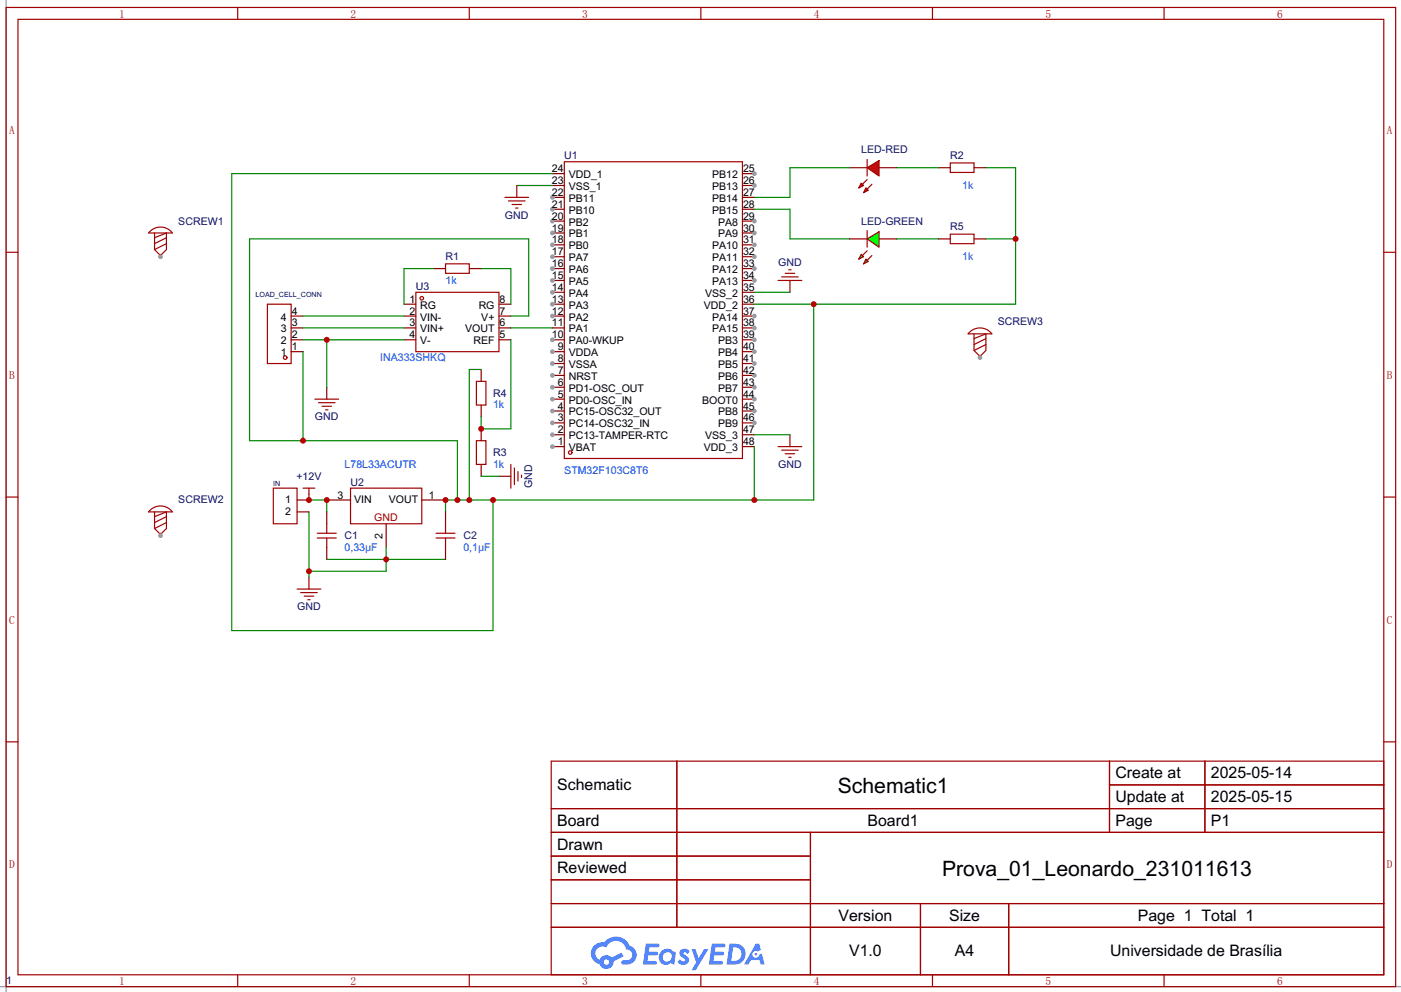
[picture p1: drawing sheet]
<svg xmlns="http://www.w3.org/2000/svg" width="300mm" height="212mm" viewBox="0 0 300 212" stroke-linecap="round" stroke-linejoin="round" font-family="sans-serif">
<path d="M1.3 0v212.3M0 211.1h299.6" fill="none" stroke="#999" stroke-width=".25"/>
<g fill="none" stroke="#a10000" stroke-width=".25">
<path d="M1.3 1.6h297.2v209.5h-297.2zM3.8 4.1h292.1v204.5h-292.1zM50.8 1.6v2.5M100.4 1.6v2.5M149.9 1.6v2.5M199.4 1.6v2.5M249 1.6v2.5M1.3 54h2.5M295.9 54h2.6M1.3 106.4h2.5M295.9 106.4h2.6M1.3 158.8h2.5"/>
<path d="M295.9 158.8h2.6M117.9 162.9h178v45.7h-178zM117.9 173h178M117.9 178.1h178M144.7 162.9v35.5M173.3 178.1v30.5M237.3 162.9v15.2M237.3 168h58.6M257.7 162.9v15.2M117.9 183.2h55.4M117.9 193.4h178M117.9 188.3h55.4"/>
<path d="M117.9 198.4h178M196.9 193.4v15.2M215.7 193.4v15.2M50.8 208.6v2.5M100.4 208.6v2.5M149.9 208.6v2.5M199.4 208.6v2.5M249 208.6v2.5"/>
</g>
<g fill="#5487ff">
<path d="M145.6 203.3a1.3 1.3 0 0 1 1.9 .3l-.4 .6a.54 .54 0 0 0-1-.2l.2 .2a1.34 1.34 0 0 1 .9 1.8 1.47 1.47 0 0 1-2.3-.1l.5-.6 .8 .4a.31 .31 0 0 0 .3-.2 .31 .31 0 0 0-.3-.4 1.12 1.12 0 0 1-.6-1.8z"/>
<path d="M147.9 203.1h.8l.7 2 1.2-2h.9l-2.7 4.5h-.9l1-1.6z"/>
<path d="M138.1 201.9h1.7a1.31 1.31 0 0 1 1.2 .2 .4 .4 0 0 1-.3 .6h-1.8l-.1 1h1.6a.4 .4 0 0 1 .3 .4 .4 .4 0 0 1-.4 .4h-1.6l-.2 1.1h1.4a.46 .46 0 0 1 .5 .1 .46 .46 0 0 1 .1 .5l-.4 .2h-2.6z"/>
<path d="M152.2 201.9h1.7a1.32 1.32 0 0 1 1.2 .2 .39 .39 0 0 1-.3 .6h-1.8l-.1 1h1.6a.4 .4 0 0 1 .4 .4 .4 .4 0 0 1-.5 .4l-1.6-.1-.2 1.2h1.4a.46 .46 0 0 1 .5 .1 .46 .46 0 0 1 .1 .5l-.4 .2h-2.6z"/>
<path d="M161.6 201.9h.8l.3 1.4-.6 .3a.75 .75 0 0 0-1.1 .3 .75 .75 0 0 0 .5 1.1 .75 .75 0 0 0 .9-.7l.5-.3 .6 2.4h-.8l-.3-.9h-1.8l-.5 .9h-1z"/>
<path d="M156 201.9l-.6 4.5h1.4a2.27 2.27 0 0 0 2.7-2.3 2.27 2.27 0 0 0-2.7-2.2zM156.8 202.7a1.5 1.5 0 0 1 1.8 1.6 1.5 1.5 0 0 1-1.9 1.3h-.3z"/>
<path d="M141.4 203.6a1.6 1.6 0 0 0-.3 2.3 1.6 1.6 0 0 0 2.3 .2l.8 .3 .3-2.5-.1-.2-.5-.1a1.58 1.58 0 0 0-2.5 0zM142 204.1a.98 .98 0 0 1 1.7 .4 .98 .98 0 0 1-1.1 1.3 .94 .94 0 0 1-.9-.7 .94 .94 0 0 1 .3-1z"/>
<path d="M127.1 202.3a2.37 2.37 0 0 0 1.1 4.1 1.54 1.54 0 0 0 1.8 .9 1.54 1.54 0 0 0 1.2-1.6l2.2-1-.5-.8-2.1 1a1.57 1.57 0 0 0-2.6 .5 1.5 1.5 0 0 1-.7-2.1 1.5 1.5 0 0 1 2.2-.5 2.23 2.23 0 0 1 2.3-1.4 2.23 2.23 0 0 1 1.9 1.8 1.16 1.16 0 0 1 1.3 1.1 1.16 1.16 0 0 1-1.1 1.2h-.7a.47 .47 0 0 0-.5 .4 .47 .47 0 0 0 .4 .5 2.17 2.17 0 0 0 2.5-.9 2.17 2.17 0 0 0-.4-2.7l-.7-.4a3.2 3.2 0 0 0-5.5-.7l-1.1 .1zM129.1 205.9a.6 .6 0 0 1 1.2 0 .6 .6 0 0 1-1.2 0z"/>
<circle cx="161.7" cy="204.2" r=".28"/>
</g>
<path d="M32.2 49.4a3.2 3.2 0 0 1 4.7 .5h-5.1zM33.1 49.9v3.5l1.2 1.3 1.3-1.3v-3.5l-2.5 1M35.6 50.9l-2.5 1.2M35.6 52.1l-2.5 1.3" fill="none" stroke="#a10000" stroke-width=".25"/>
<path d="M34.3 54.4v.5" fill="none" stroke="#870000" stroke-width=".25"/>
<circle cx="34.3" cy="54.9" r=".51" fill="#999"/>
<path d="M32.2 109.1a3.2 3.2 0 0 1 4.7 .4h-5.1zM33.1 109.5v3.6l1.2 1.3 1.3-1.3v-3.6l-2.5 1.1M35.6 110.6l-2.5 1.2M35.6 111.8l-2.5 1.3" fill="none" stroke="#a10000" stroke-width=".25"/>
<path d="M34.3 114.1v.5" fill="none" stroke="#870000" stroke-width=".25"/>
<circle cx="34.3" cy="114.6" r=".51" fill="#999"/>
<path d="M158.8 95.6h2.5M158.8 93h2.5M158.8 90.5h2.5" fill="none" stroke="#870000" stroke-width=".25"/>
<circle cx="161.3" cy="90.5" r=".51" fill="#999"/>
<path d="M158.8 88h2.5" fill="none" stroke="#870000" stroke-width=".25"/>
<circle cx="161.3" cy="88" r=".51" fill="#999"/>
<path d="M158.8 85.4h2.5" fill="none" stroke="#870000" stroke-width=".25"/>
<circle cx="161.3" cy="85.4" r=".51" fill="#999"/>
<path d="M158.8 82.9h2.5" fill="none" stroke="#870000" stroke-width=".25"/>
<circle cx="161.3" cy="82.9" r=".51" fill="#999"/>
<path d="M158.8 80.3h2.5" fill="none" stroke="#870000" stroke-width=".25"/>
<circle cx="161.3" cy="80.3" r=".51" fill="#999"/>
<path d="M158.8 77.8h2.5" fill="none" stroke="#870000" stroke-width=".25"/>
<circle cx="161.3" cy="77.8" r=".51" fill="#999"/>
<path d="M158.8 75.3h2.5" fill="none" stroke="#870000" stroke-width=".25"/>
<circle cx="161.3" cy="75.3" r=".51" fill="#999"/>
<path d="M158.8 72.7h2.5" fill="none" stroke="#870000" stroke-width=".25"/>
<circle cx="161.3" cy="72.7" r=".51" fill="#999"/>
<path d="M158.8 70.2h2.5" fill="none" stroke="#870000" stroke-width=".25"/>
<circle cx="161.3" cy="70.2" r=".51" fill="#999"/>
<path d="M158.8 67.6h2.5" fill="none" stroke="#870000" stroke-width=".25"/>
<circle cx="161.3" cy="67.6" r=".51" fill="#999"/>
<path d="M158.8 65.1h2.5M158.8 62.6h2.5M158.8 60h2.5" fill="none" stroke="#870000" stroke-width=".25"/>
<circle cx="161.3" cy="60" r=".51" fill="#999"/>
<path d="M158.8 57.5h2.5" fill="none" stroke="#870000" stroke-width=".25"/>
<circle cx="161.3" cy="57.5" r=".51" fill="#999"/>
<path d="M158.8 54.9h2.5" fill="none" stroke="#870000" stroke-width=".25"/>
<circle cx="161.3" cy="54.9" r=".51" fill="#999"/>
<path d="M158.8 52.4h2.5" fill="none" stroke="#870000" stroke-width=".25"/>
<circle cx="161.3" cy="52.4" r=".51" fill="#999"/>
<path d="M158.8 49.9h2.5" fill="none" stroke="#870000" stroke-width=".25"/>
<circle cx="161.3" cy="49.9" r=".51" fill="#999"/>
<path d="M158.8 47.3h2.5" fill="none" stroke="#870000" stroke-width=".25"/>
<circle cx="161.3" cy="47.3" r=".51" fill="#999"/>
<path d="M158.8 39.7h2.5M158.8 44.8h2.5M158.8 42.2h2.5" fill="none" stroke="#870000" stroke-width=".25"/>
<circle cx="161.3" cy="39.7" r=".51" fill="#999"/>
<path d="M158.8 37.2h2.5" fill="none" stroke="#870000" stroke-width=".25"/>
<circle cx="161.3" cy="37.2" r=".51" fill="#999"/>
<path d="M118.1 37.2h2.6M118.1 39.7h2.6M118.1 42.2h2.6" fill="none" stroke="#870000" stroke-width=".25"/>
<circle cx="118.1" cy="42.2" r=".51" fill="#999"/>
<path d="M118.1 44.8h2.6" fill="none" stroke="#870000" stroke-width=".25"/>
<circle cx="118.1" cy="44.8" r=".51" fill="#999"/>
<path d="M118.1 47.3h2.6" fill="none" stroke="#870000" stroke-width=".25"/>
<circle cx="118.1" cy="47.3" r=".51" fill="#999"/>
<path d="M118.1 49.9h2.6" fill="none" stroke="#870000" stroke-width=".25"/>
<circle cx="118.1" cy="49.9" r=".51" fill="#999"/>
<path d="M118.1 52.4h2.6" fill="none" stroke="#870000" stroke-width=".25"/>
<circle cx="118.1" cy="52.4" r=".51" fill="#999"/>
<path d="M118.1 54.9h2.6" fill="none" stroke="#870000" stroke-width=".25"/>
<circle cx="118.1" cy="54.9" r=".51" fill="#999"/>
<path d="M118.1 57.5h2.6" fill="none" stroke="#870000" stroke-width=".25"/>
<circle cx="118.1" cy="57.5" r=".51" fill="#999"/>
<path d="M118.1 60h2.6" fill="none" stroke="#870000" stroke-width=".25"/>
<circle cx="118.1" cy="60" r=".51" fill="#999"/>
<path d="M118.1 62.6h2.6" fill="none" stroke="#870000" stroke-width=".25"/>
<circle cx="118.1" cy="62.6" r=".51" fill="#999"/>
<path d="M118.1 65.1h2.6" fill="none" stroke="#870000" stroke-width=".25"/>
<circle cx="118.1" cy="65.1" r=".51" fill="#999"/>
<path d="M118.1 67.6h2.6" fill="none" stroke="#870000" stroke-width=".25"/>
<circle cx="118.1" cy="67.6" r=".51" fill="#999"/>
<path d="M118.1 70.2h2.6M118.1 72.7h2.6" fill="none" stroke="#870000" stroke-width=".25"/>
<circle cx="118.1" cy="72.7" r=".51" fill="#999"/>
<path d="M118.1 75.3h2.6" fill="none" stroke="#870000" stroke-width=".25"/>
<circle cx="118.1" cy="75.3" r=".51" fill="#999"/>
<path d="M118.1 77.8h2.6" fill="none" stroke="#870000" stroke-width=".25"/>
<circle cx="118.1" cy="77.8" r=".51" fill="#999"/>
<path d="M118.1 80.3h2.6" fill="none" stroke="#870000" stroke-width=".25"/>
<circle cx="118.1" cy="80.3" r=".51" fill="#999"/>
<path d="M118.1 82.9h2.6" fill="none" stroke="#870000" stroke-width=".25"/>
<circle cx="118.1" cy="82.9" r=".51" fill="#999"/>
<path d="M118.1 85.4h2.6" fill="none" stroke="#870000" stroke-width=".25"/>
<circle cx="118.1" cy="85.4" r=".51" fill="#999"/>
<path d="M118.1 88h2.6" fill="none" stroke="#870000" stroke-width=".25"/>
<circle cx="118.1" cy="88" r=".51" fill="#999"/>
<path d="M118.1 90.5h2.6" fill="none" stroke="#870000" stroke-width=".25"/>
<circle cx="118.1" cy="90.5" r=".51" fill="#999"/>
<path d="M118.1 93h2.6" fill="none" stroke="#870000" stroke-width=".25"/>
<circle cx="118.1" cy="93" r=".51" fill="#999"/>
<path d="M118.1 95.6h2.6" fill="none" stroke="#870000" stroke-width=".25"/>
<circle cx="118.1" cy="95.6" r=".51" fill="#999"/>
<g fill="none" stroke="#a10000" stroke-width=".25">
<path d="M120.7 34.6h38.1v63.5h-38.1zM185.5 49.4v3.5"/>
<circle cx="122" cy="96.8" r=".38"/>
</g>
<path d="M181.6 51.1h3.9M188 51.1h3.8" fill="none" stroke="#870000" stroke-width=".25"/>
<g fill="#0f0" stroke="#a10000" stroke-width=".25">
<path d="M185.5 51.1l2.5-1.5v3.3z"/>
<path d="M185.2 55.4l.5 .6-1 .5z"/>
<path d="M184.2 54.4l.5 .5-1 .5z"/>
</g>
<path d="M185.5 34.1v3.6M185.5 53.7l-1.1 1M186.5 54.7l-1 1" fill="none" stroke="#a10000" stroke-width=".25"/>
<path d="M181.6 35.9h3.9M188 35.9h3.8" fill="none" stroke="#870000" stroke-width=".25"/>
<g fill="#f00" stroke="#a10000" stroke-width=".25">
<path d="M185.5 35.9l2.5-1.5v3.3z"/>
<path d="M185.2 40.2l.5 .5-1 .5z"/>
<path d="M184.2 39.2l.5 .5-1 .5z"/>
</g>
<g fill="none" stroke="#a10000" stroke-width=".25">
<path d="M185.5 38.4l-1.1 1M186.5 39.4l-1 1.1M203.2 34.9h5.1v2h-5.1zM95.3 56.5h5.1v2h-5.1zM57.2 65.1h5.1v12.7h-5.1zM88.9 62.6h17.8v12.7h-17.8zM64.8 104.5h2.5M66.1 104.5v1.2M75 104.5h15.2v7.6h-15.2zM63.5 126.1h5.1M64.3 126.8h3.6M65.1 127.6h2"/>
<path d="M65.8 128.3h.5"/>
<circle cx="61" cy="76.5" r=".38"/>
<circle cx="90.2" cy="63.8" r=".38"/>
</g>
<g fill="none" stroke="#870000" stroke-width=".25">
<path d="M200.7 35.9h2.5M208.3 35.9h2.6M92.7 57.5h2.6M100.4 57.5h2.5M62.3 67.6h2.5M62.3 70.2h2.5M62.3 72.7h2.5M62.3 75.3h2.5M86.4 65.1h2.5M86.4 67.6h2.5M86.4 70.2h2.5M86.4 72.7h2.5"/>
<path d="M106.7 65.1h2.6M106.7 67.6h2.6M106.7 70.2h2.6M106.7 72.7h2.6M66.1 105.7v1.3M69.9 107h5.1M82.6 112.1v5.1M90.2 107h5.1M66.1 123.5v2.6"/>
</g>
<path d="M66.1 109.5v14M69.9 119.7h25.4M82.6 117.2v5h-16.5" fill="none" stroke="#008700" stroke-width=".25"/>
<g fill="#c00">
<circle cx="66.1" cy="122.2" r=".64"/>
<circle cx="82.6" cy="119.7" r=".64"/>
</g>
<path d="M58.5 104.5h5v7.6h-5z" fill="none" stroke="#a10000" stroke-width=".25"/>
<path d="M63.5 107h2.6M63.5 109.5h2.6" fill="none" stroke="#870000" stroke-width=".25"/>
<path d="M66.1 107h3.8v2.5" fill="none" stroke="#008700" stroke-width=".25"/>
<g fill="#c00">
<circle cx="66.1" cy="107" r=".64"/>
<circle cx="69.9" cy="107" r=".64"/>
</g>
<path d="M110.5 39.7h7.6M181.6 35.9h-12.7v6.3h-7.6M92.7 57.5h-6.3v7.6M161.3 44.8h7.6v6.3h12.7M109.3 70.2h8.8M109.3 72.7v19.1h-6.4v-2.6M161.3 62.6h7.6M161.3 93h7.6M102.9 101.9h3.8" fill="none" stroke="#008700" stroke-width=".25"/>
<path d="M110.5 39.7v2.5M102.9 79.1v2.5M168.9 60v2.6M102.9 86.7v2.5M102.9 91.8v2.5M102.9 99.4v2.5M168.9 93v2.6M106.7 101.9h2.6" fill="none" stroke="#870000" stroke-width=".25"/>
<g fill="none" stroke="#a10000" stroke-width=".25">
<path d="M108 42.2h5.1M108.7 43h3.6M109.5 43.8h2M110.3 44.5h.5M167.2 59.3h3.5M167.9 58.5h2.1M168.7 57.7h.5M166.4 60h5.1M101.9 94.3h2v5.1h-2zM101.9 81.6h2v5.1h-2zM109.3 99.4v5.1M166.4 95.6h5.1"/>
<path d="M167.2 96.3h3.5M167.9 97.1h2.1M168.7 97.9h.5M110 100.2v3.5M110.8 100.9v2M111.5 101.7v.5"/>
</g>
<circle cx="102.9" cy="91.8" r=".64" fill="#c00"/>
<path d="M118.1 37.2h-68.5v97.7h55.8v-27.9M210.9 35.9h6.3v29.2h-55.9M102.9 57.5h6.4v7.6M210.9 51.1h6.3M64.8 75.3v19M102.9 79.1h-2.5v27.9M109.3 67.6h3.8v-16.5h-59.7v43.2h44.4v12.7M174 65.1v41.9h-78.7v2.5M161.3 95.6v11.4" fill="none" stroke="#008700" stroke-width=".25"/>
<g fill="#c00">
<circle cx="105.4" cy="107" r=".64"/>
<circle cx="161.3" cy="107" r=".64"/>
<circle cx="174" cy="65.1" r=".64"/>
<circle cx="217.2" cy="51.1" r=".64"/>
<circle cx="100.4" cy="107" r=".64"/>
<circle cx="97.8" cy="107" r=".64"/>
<circle cx="95.3" cy="107" r=".64"/>
<circle cx="64.8" cy="94.3" r=".64"/>
</g>
<path d="M69.9 82.9v2.5" fill="none" stroke="#870000" stroke-width=".25"/>
<path d="M67.3 85.4h5.1M68.1 86.2h3.6M68.9 86.9h2M69.6 87.7h.5" fill="none" stroke="#a10000" stroke-width=".25"/>
<path d="M64.8 72.7h21.6M69.9 72.7v10.2" fill="none" stroke="#008700" stroke-width=".25"/>
<circle cx="69.9" cy="72.7" r=".64" fill="#c00"/>
<path d="M191.8 35.9h8.9M191.8 51.1h8.9M64.8 70.2h21.6M64.8 67.6h21.6" fill="none" stroke="#008700" stroke-width=".25"/>
<g fill="none" stroke="#a10000" stroke-width=".25">
<path d="M203.2 50.1h5.1v2h-5.1zM207.5 71a3.2 3.2 0 0 1 4.6 .4h-5.1zM208.3 71.4v3.6l1.3 1.3 1.3-1.3v-3.6l-2.6 1.1M210.9 72.5l-2.6 1.2M210.9 73.7l-2.6 1.3M67.9 115.1h4M67.9 114.1h4M69.9 112.1v2M69.9 115.1v2.1M93.3 115.1h4M93.3 114.1h4M95.3 112.1v2"/>
<path d="M95.3 115.1v2.1"/>
</g>
<path d="M200.7 51.1h2.5M208.3 51.1h2.6M209.6 76v.5M69.9 109.5v2.6M69.9 117.2v2.5M95.3 109.5v2.6M95.3 117.2v2.5" fill="none" stroke="#870000" stroke-width=".25"/>
<circle cx="209.6" cy="76.5" r=".51" fill="#999"/>
<g font-size="4.5">
<text x="179.2" y="169.7">Schematic1</text>
<text x="201.5" y="187.5">Prova_01_Leonardo_231011613</text>
</g>
<g font-size="3.4">
<text x="238.6" y="166.6">Create at</text>
<text x="259" y="166.6">2025-05-14</text>
<text x="119.2" y="169.1">Schematic</text>
<text x="238.6" y="171.7">Update at</text>
<text x="259" y="171.7">2025-05-15</text>
<text x="119.2" y="176.7">Board</text>
<text x="185.5" y="176.7">Board1</text>
<text x="238.6" y="176.7">Page</text>
<text x="259" y="176.7">P1</text>
<text x="119.2" y="181.8">Drawn</text>
<text x="119.2" y="186.9">Reviewed</text>
<text x="179.3" y="197.1">Version</text>
<text x="203" y="197.1">Size</text>
<text x="243.4" y="197.1">Page 1 Total 1</text>
<text x="181.6" y="204.7">V1.0</text>
<text x="204.2" y="204.7">A4</text>
<text x="237.4" y="204.7">Universidade de Brasília</text>
</g>
<g font-size="2.4" fill="#a00000">
<text x="25.5" y="3.7">1</text>
<text x="75" y="3.7">2</text>
<text x="124.5" y="3.7">3</text>
<text x="174" y="3.7">4</text>
<text x="223.6" y="3.7">5</text>
<text x="273.1" y="3.7">6</text>
<text x="2" y="28.7">A</text>
<text x="296.6" y="28.7">A</text>
<text x="2" y="81.1">B</text>
<text x="296.6" y="81.1">B</text>
<text x="2" y="133.4">C</text>
<text x="296.6" y="133.4">C</text>
<text x="2" y="185.8">D</text>
<text x="296.6" y="185.8">D</text>
<text x="25.5" y="210.8">1</text>
<text x="75" y="210.8">2</text>
<text x="124.5" y="210.8">3</text>
<text x="174" y="210.8">4</text>
<text x="223.6" y="210.8">5</text>
<text x="273.1" y="210.8">6</text>
</g>
<g font-size="2.3" fill="#000080">
<text x="120.7" y="34.1">U1</text>
<text x="184.2" y="32.8">LED-RED</text>
<text x="203.2" y="34.1">R2</text>
<text x="108" y="46.8">GND</text>
<text x="38.1" y="48">SCREW1</text>
<text x="184.2" y="48">LED-GREEN</text>
<text x="203.2" y="49.3">R5</text>
<text x="95.3" y="55.7">R1</text>
<text x="166.4" y="56.9">GND</text>
<text x="88.9" y="62">U3</text>
<text x="213.4" y="69.6">SCREW3</text>
<text x="67.4" y="90">GND</text>
<text x="105.4" y="84.9">R4</text>
<text x="105.4" y="97.6">R3</text>
<text x="166.4" y="100.1">GND</text>
<text x="38.1" y="107.7">SCREW2</text>
<text x="63.4" y="102.7">+12V</text>
<text x="75" y="103.9">U2</text>
<text x="113.8" y="104.4" transform="rotate(-90 113.8 104.4)">GND</text>
<text x="73.7" y="115.4">C1</text>
<text x="99.1" y="115.4">C2</text>
<text x="63.6" y="130.6">GND</text>
<text x="1.3" y="210.6">1</text>
</g>
<g font-size="2.3">
<text x="118" y="36.8">24</text>
<text x="118" y="39.4">23</text>
<text x="118" y="41.9">22</text>
<text x="121.6" y="38.1">VDD_1</text>
<text x="121.6" y="40.7">VSS_1</text>
<text x="152.3" y="40.7">PB13</text>
<text x="152.3" y="38.1">PB12</text>
<text x="158.9" y="41.9">27</text>
<text x="158.9" y="39.4">26</text>
<text x="158.9" y="36.8">25</text>
<text x="118" y="44.5">21</text>
<text x="118" y="47">20</text>
<text x="121.6" y="43.2">PB11</text>
<text x="121.6" y="45.7">PB10</text>
<text x="152.3" y="45.7">PB15</text>
<text x="152.3" y="43.2">PB14</text>
<text x="158.9" y="47">29</text>
<text x="158.9" y="44.5">28</text>
<text x="118" y="49.5">19</text>
<text x="118" y="52.1">18</text>
<text x="121.6" y="48.3">PB2</text>
<text x="121.6" y="50.8">PB1</text>
<text x="121.6" y="53.4">PB0</text>
<text x="152.3" y="53.4">PA10</text>
<text x="153.6" y="50.8">PA9</text>
<text x="153.6" y="48.3">PA8</text>
<text x="158.9" y="52.1">31</text>
<text x="158.9" y="49.5">30</text>
<text x="118" y="54.6">17</text>
<text x="118" y="57.2">16</text>
<text x="118" y="59.7">15</text>
<text x="121.6" y="55.9">PA7</text>
<text x="121.6" y="58.4">PA6</text>
<text x="152.3" y="58.4">PA12</text>
<text x="152.3" y="55.9">PA11</text>
<text x="158.9" y="59.7">34</text>
<text x="158.9" y="57.2">33</text>
<text x="158.9" y="54.6">32</text>
<text x="87.5" y="64.8">1</text>
<text x="106.8" y="64.8">8</text>
<text x="118" y="62.2">14</text>
<text x="118" y="64.8">13</text>
<text x="121.6" y="61">PA5</text>
<text x="121.6" y="63.5">PA4</text>
<text x="150.8" y="63.5">VSS_2</text>
<text x="152.3" y="61">PA13</text>
<text x="158.9" y="64.8">36</text>
<text x="158.9" y="62.2">35</text>
<text x="60.1" y="71.1">3</text>
<text x="60.1" y="68.6">4</text>
<text x="62.4" y="69.9">3</text>
<text x="62.4" y="67.3">4</text>
<text x="87.5" y="67.3">2</text>
<text x="87.5" y="69.9">3</text>
<text x="89.9" y="66.1">RG</text>
<text x="89.9" y="68.6">VIN-</text>
<text x="89.9" y="71.1">VIN+</text>
<text x="99.5" y="71.1">VOUT</text>
<text x="102.4" y="66.1">RG</text>
<text x="102.9" y="68.6">V+</text>
<text x="106.8" y="69.9">6</text>
<text x="106.8" y="67.3">7</text>
<text x="118" y="67.3">12</text>
<text x="118" y="69.9">11</text>
<text x="121.6" y="66.1">PA3</text>
<text x="121.6" y="68.6">PA2</text>
<text x="121.6" y="71.1">PA1</text>
<text x="150.5" y="66.1">VDD_2</text>
<text x="152.3" y="71.1">PA15</text>
<text x="152.3" y="68.6">PA14</text>
<text x="158.9" y="69.9">38</text>
<text x="158.9" y="67.3">37</text>
<text x="60.1" y="76.2">1</text>
<text x="60.1" y="73.7">2</text>
<text x="62.4" y="74.9">1</text>
<text x="62.4" y="72.4">2</text>
<text x="87.5" y="72.4">4</text>
<text x="89.9" y="73.7">V-</text>
<text x="101.2" y="73.7">REF</text>
<text x="106.8" y="72.4">5</text>
<text x="118" y="72.4">10</text>
<text x="119.3" y="74.9">9</text>
<text x="119.3" y="77.5">8</text>
<text x="121.6" y="73.7">PA0-WKUP</text>
<text x="121.6" y="76.2">VDDA</text>
<text x="153.6" y="76.2">PB4</text>
<text x="153.6" y="73.7">PB3</text>
<text x="158.9" y="77.5">41</text>
<text x="158.9" y="74.9">40</text>
<text x="158.9" y="72.4">39</text>
<text x="119.3" y="80">7</text>
<text x="119.3" y="82.6">6</text>
<text x="121.6" y="78.8">VSSA</text>
<text x="121.6" y="81.3">NRST</text>
<text x="121.6" y="83.8">PD1-OSC_OUT</text>
<text x="153.6" y="83.8">PB7</text>
<text x="153.6" y="81.3">PB6</text>
<text x="153.6" y="78.8">PB5</text>
<text x="158.9" y="82.6">43</text>
<text x="158.9" y="80">42</text>
<text x="119.3" y="85.1">5</text>
<text x="119.3" y="87.6">4</text>
<text x="121.6" y="86.4">PD0-OSC_IN</text>
<text x="121.6" y="88.9">PC15-OSC32_OUT</text>
<text x="150.2" y="86.4">BOOT0</text>
<text x="153.6" y="88.9">PB8</text>
<text x="158.9" y="87.6">45</text>
<text x="158.9" y="85.1">44</text>
<text x="119.3" y="90.2">3</text>
<text x="119.3" y="92.7">2</text>
<text x="119.3" y="95.3">1</text>
<text x="121.6" y="91.5">PC14-OSC32_IN</text>
<text x="121.6" y="94">PC13-TAMPER-RTC</text>
<text x="150.8" y="94">VSS_3</text>
<text x="153.6" y="91.5">PB9</text>
<text x="158.9" y="95.3">48</text>
<text x="158.9" y="92.7">47</text>
<text x="158.9" y="90.2">46</text>
<text x="121.6" y="96.5">VBAT</text>
<text x="150.5" y="96.5">VDD_3</text>
<text x="61" y="107.7">1</text>
<text x="72.2" y="106.7">3</text>
<text x="75.7" y="107.7">VIN</text>
<text x="83.1" y="107.7">VOUT</text>
<text x="91.7" y="106.7">1</text>
<text x="61" y="110.3">2</text>
<text x="81.8" y="115.4" transform="rotate(-90 81.8 115.4)">2</text>
</g>
<g font-size="2.3" fill="#00f">
<text x="205.8" y="40.4">1k</text>
<text x="205.8" y="55.7">1k</text>
<text x="95.3" y="60.7">1k</text>
<text x="81.3" y="77.3">INA333SHKQ</text>
<text x="105.4" y="87.4">1k</text>
<text x="73.7" y="100.1">L78L33ACUTR</text>
<text x="105.4" y="100.1">1k</text>
<text x="120.7" y="101.4">STM32F103C8T6</text>
<text x="73.7" y="117.9">0,33µF</text>
<text x="99.1" y="117.9">0,1µF</text>
</g>
<text font-size="2.3" fill="#a00000" x="80" y="111.5">GND</text>
<g font-size="1.5" fill="#000080">
<text x="54.6" y="63.5">LOAD_CELL_CONN</text>
<text x="58.5" y="104.1">IN</text>
</g>
</svg>
